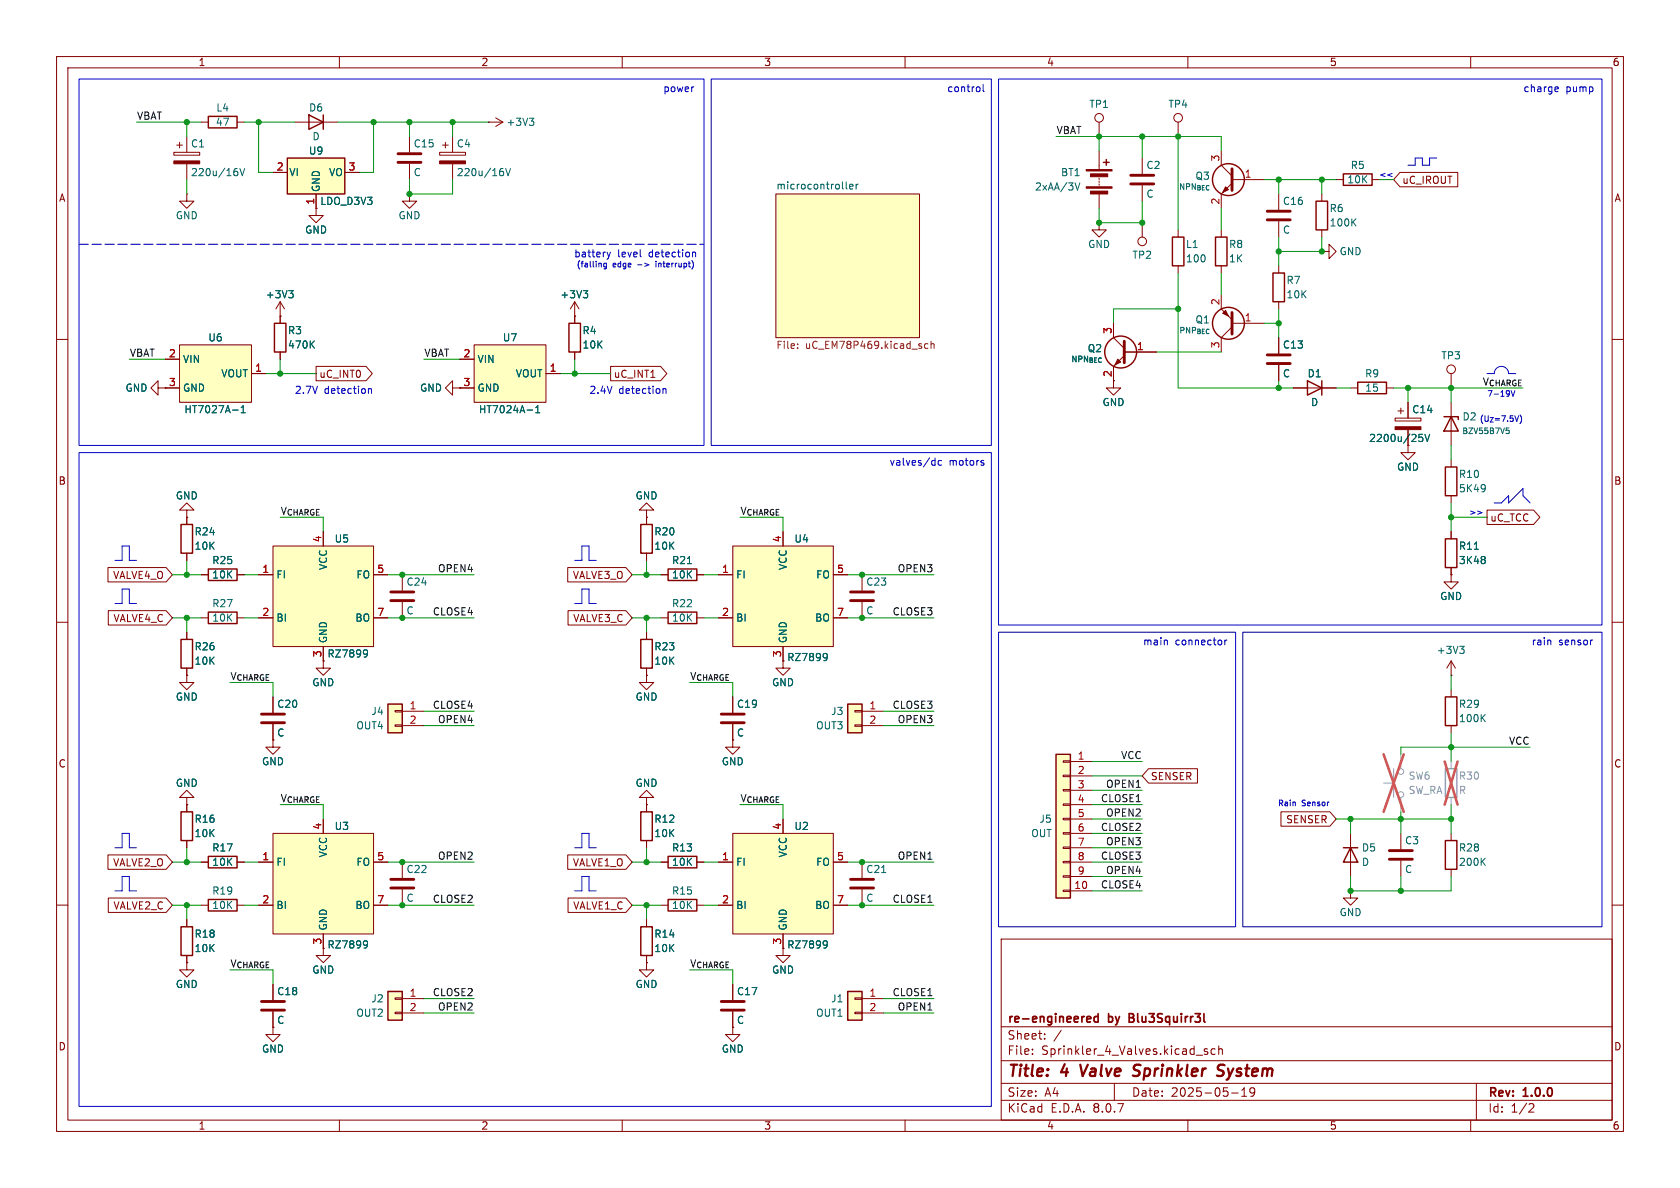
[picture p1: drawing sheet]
<svg xmlns="http://www.w3.org/2000/svg" width="297mm" height="210mm" viewBox="0 0 297 210" stroke-linecap="round" stroke-linejoin="round" font-family="sans-serif">
<g fill="none" stroke="#840000" stroke-width=".18">
<path d="M10 10h277v190h-277zM12 12h273v186h-273zM60 10v2M110 10v2M160 10v2M210 10v2M260 10v2M137.2 34.3h25.4v25.4h-25.4zM215.9 52.1v2.5l1.9 1.9M217.8 57.8l-1.9 1.9v2.5M217.8 57.2h5.7M10 60h2"/>
<path d="M285 60h2M10 110h2M285 110h2M71.1 152.4v2.8M71.1 157.2v2.8M10 160h2M177 166h108v32h-108zM285 160h2M60 198v2M110 198v2M160 198v2M177 194.5h108"/>
<path d="M177 191.5h108M177 187.5h108M177 181.5h108M182.5 186.3v.1M182.5 185.5v.1M184.7 183.6v.1M184.7 182.8v.1M187.6 182.1l-1.3 2M197 191.5v3M210 198v2M211.5 186.5h1.1M213.5 185.5l-.4-.1-.2 .2 .1 .2 .5 .2v.3h-.6"/>
<path d="M214.8 185.5l-.4-.1-.3 .3v.4l.1 .2h.6M215.5 185.5l.2-.1 .3 .1 .1 .9M215.5 184.9v1.5M217.7 193.2h1.2M219.5 193.8h.9M219.5 192.7l.5-.4v1.5M221 192.4v.5l.1 .3h.4l.3-.3M221.7 192.4a.99 .99 0 0 1-.3 1.4h-.3M260 198v2M261 191.5v6.5M270.5 195.1l.5 .1 .2 .3-1 1.1h1"/>
</g>
<path d="M191 188.2l.4 2M201.3 190a.85 .85 0 0 1-1 .1M201.4 188.2l-.7 .1a.46 .46 0 0 0-.3 .5 .46 .46 0 0 0 .4 .4l.5 .2M215.3 188.8l.1 .3 .6 .2a.49 .49 0 0 1 .3 .5 .49 .49 0 0 1-.4 .4l-.8-.1M216.5 188.3a.85 .85 0 0 0-1.1 .1l-.1 .2M217 190.8l-.2 .1" fill="none" stroke="#840000" stroke-width=".4"/>
<path d="M192.3 179.7l.5 .1v.2l-.7 .2M194.1 179.8l-.4-.1-.3 .3v.4l.2 .2h.5M194.1 179.2v1.5M199.6 179.9h.5M200.1 179.2h-.5v1.5h.6M192.8 180.6l-.5 .1" fill="none" stroke="#840000" stroke-width=".3"/>
<path d="M137.2 34.3h25.4v25.4h-25.4z" fill="#ffffc2" stroke="#ffffc2" stroke-width=".18"/>
<path d="M149.6 32.1v1.1l.2 .2M150.2 33l.6-.1-.1-.3h-.3l-.2 .1 .1 .7h.4M151.4 32.6v.8M151.7 32.6l-.3 .2" fill="none" stroke="#006464" stroke-width=".18"/>
<path d="M141 61.5v.1M141 60.8v.1M164.1 60.8h-.4l-.3 .2 .2 .5h.5M164.6 60.9l.2-.1h.3v.8M164.6 60.3v1.3" fill="none" stroke="#725600" stroke-width=".18"/>
<path d="M217.8 55.2v3.9M69.1 157h4.1M69.1 155.4h4.1" fill="none" stroke="#840000" stroke-width=".51"/>
<path d="M216.2 55.4l.5-.5 .5 1z" fill="#840000" stroke="#840000" stroke-width=".18"/>
<circle cx="217.2" cy="57.1" r="2.82" fill="none" stroke="#840000" stroke-width=".25"/>
<path d="M50.8 27.9h10.2v6.4h-10.2z" fill="#ffffc2"/>
<path d="M50.8 27.9h10.2v6.4h-10.2zM54.6 20.3l2.5 1.3-2.5 1.3zM57.1 20.3v2.6M237.5 30.7h5.1v2.1h-5.1zM214.9 41.9h2v5.1h-2zM225 48.3h2.1v5h-2.1z" fill="none" stroke="#840000" stroke-width=".25"/>
<g fill="none" stroke="#840000" stroke-width=".18">
<path d="M48.3 30.5h2.5M52.1 21.6h7.6M55.9 34.3v2.5M61 30.5h2.5M72.4 34.3v1.3h1.3l-1.3 1.2-1.3-1.2h1.3M72.4 34.3h.1M236.2 31.8h1.3M242.6 31.8h1.2M215.9 40.6v1.3M215.9 47v1.3M226.1 47v1.3M226.1 53.3v1.3"/>
<path d="M226.1 59.7v2.8M226.1 64.5v2.8M33 141h1.3l-1.3-1.3-1.3 1.3h1.3v1.2M33 142.2h.1"/>
</g>
<path d="M224 64.3h4.1M224 62.7h4.1" fill="none" stroke="#840000" stroke-width=".51"/>
<path d="M31.7 61h12.7v10.1h-12.7z" fill="#ffffc2"/>
<path d="M226.1 34.3v2.8M226.1 39.1v2.8M29.2 63.5h2.5M29.2 68.6h2.5M31.7 61h12.7v10.1h-12.7zM44.4 66h2.6" fill="none" stroke="#840000" stroke-width=".18"/>
<path d="M41.1 72.5h1M42.6 73h.8M42.6 72.1l.4-.4v1.3" fill="none" stroke="#006464" stroke-width=".18"/>
<path d="M224 38.9h4.1M224 37.3h4.1" fill="none" stroke="#840000" stroke-width=".51"/>
<path d="M83.8 61h12.7v10.1h-12.7z" fill="#ffffc2"/>
<g fill="none" stroke="#840000" stroke-width=".18">
<path d="M35.6 21.6h1.2M41.9 21.6h1.3M77.7 26.9h4.6v.5h-4.6zM78.2 25.7h1M78.7 25.1v1.1M80 24.1v2.8M80 29v2.8M86.4 21.6h.1M86.4 21.6h2.5M87.6 20.8l1.3 .8M88.9 21.6l-1.3 .8M233.7 34.3v1.3"/>
<path d="M101.6 55.9h.1M101.6 53.3v3.9M101.6 53.3l-.8 1.3M101.6 53.3l.8 1.3M233.7 44.5h1.2v-1.3l1.3 1.3-1.3 1.2v-1.2M233.7 44.5h.1M233.7 40.6v1.3M27.9 68.6v-1.3l-1.2 1.3 1.2 1.3v-1.3h1.3M29.2 68.6h.1M80 68.6v-1.3l-1.3 1.3 1.3 1.3v-1.3h1.3M81.3 68.6h.1M81.3 63.5h2.5"/>
<path d="M81.3 68.6h2.5M83.8 61h12.7v10.1h-12.7zM96.5 66h2.6M101.6 62.2v1.3M33 170.2v1.3h1.3l-1.3 1.2-1.3-1.2h1.3M33 170.2h.1"/>
</g>
<path d="M88.7 29.8h.2M88.8 30.3l.2 .2v.3l-.2 .3M89.4 29.8l.4 1.3 .5-1.3M93.6 20.9h.8l-.5 .5M94.1 21.4l.3 .2v.3l-.3 .3M239.2 39.2l.5 .7M239.7 38.7l-.7 .7M103.1 51.4h.8l-.4 .5M103.7 51.9l.2 .2v.3l-.2 .2M93.2 72.5h1M94.7 73h.7M94.7 72.1l.4-.4v1.3" fill="none" stroke="#006464" stroke-width=".18"/>
<path d="M77.7 28.4h4.6v.6h-4.6z" fill="#840000" stroke="#840000" stroke-width=".18"/>
<path d="M36.8 20.6h5.1v2h-5.1zM232.7 35.6h2v5h-2zM100.6 57.2h2v5h-2z" fill="none" stroke="#840000" stroke-width=".25"/>
<path d="M129.5 96.5h17.8v17.8h-17.8z" fill="#ffffc2"/>
<path d="M129.5 96.5h17.8v17.8h-17.8zM138.4 94v2.5M127 101.6h2.5M127 109.2h2.5M138.4 116.8v1.3h1.3l-1.3 1.3-1.2-1.3h1.2M138.4 116.8h.1M138.4 114.3v2.5M147.3 101.6h2.6M147.3 109.2h2.6" fill="none" stroke="#840000" stroke-width=".18"/>
<path d="M145.8 115.5l.4 .1a.84 .84 0 0 1-.3 1.2M146.3 116.1l-.3 .2h-.2" fill="none" stroke="#006464" stroke-width=".18"/>
<path d="M68.6 124.5h2.5v5h-2.5z" fill="#ffffc2"/>
<g fill="none" stroke="#840000" stroke-width=".18">
<path d="M194.3 39.4v1.2h1.3l-1.3 1.3-1.3-1.3h1.3M194.3 39.4h.1M201.9 27.9v2.8M201.9 32.8v2.8M201.9 39.4v2.5M208.3 40.6v1.3M208.3 47v1.3M33 91.4v1.3M33 97.8v1.3M35.6 109.2h1.2M35.6 101.6h1.2M41.9 109.2h1.3"/>
<path d="M41.9 101.6h1.3M116.8 109.2h1.3M116.8 101.6h1.3M123.2 109.2h1.3M123.2 101.6h1.3M152.4 101.6v2.8M152.4 106.4v2.8M69.8 128.1h1.3v.3h-1.3zM69.8 125.6h1.3v.3h-1.3zM71.1 125.7h3.8M71.1 128.3h3.8"/>
<circle cx="201.9" cy="42.7" r=".76"/>
</g>
<path d="M207.3 41.9h2v5.1h-2zM32 92.7h2v5.1h-2zM36.8 100.6h5.1v2h-5.1zM36.8 108.2h5.1v2h-5.1zM118.1 108.2h5.1v2h-5.1zM118.1 100.6h5.1v2h-5.1zM68.6 124.5h2.5v5h-2.5z" fill="none" stroke="#840000" stroke-width=".25"/>
<path d="M199.9 32.5h4.1M199.9 31h4.1M150.4 106.2h4M150.4 104.6h4" fill="none" stroke="#840000" stroke-width=".51"/>
<path d="M121.5 99.6h.8" fill="none" stroke="#006464" stroke-width=".18"/>
<path d="M149.9 124.5h2.5v5h-2.5z" fill="#ffffc2"/>
<g fill="none" stroke="#840000" stroke-width=".18">
<path d="M33 90.2h1.3l-1.3-1.3-1.3 1.3h1.3v1.2M33 91.4h.1M114.3 90.2h1.3l-1.3-1.3-1.3 1.3h1.3v1.2M114.3 91.4h.1M114.3 91.4v1.3M114.3 97.8v1.3M57.1 116.8v1.3h1.3l-1.3 1.3-1.2-1.3h1.2M57.1 116.8h.1M151.1 128.1h1.3v.3h-1.3zM151.1 125.6h1.3v.3h-1.3zM152.4 125.7h3.8M152.4 128.3h3.8"/>
<path d="M48.3 174v2.8M48.3 178.8v2.8"/>
</g>
<path d="M113.3 92.7h2v5.1h-2zM149.9 124.5h2.5v5h-2.5z" fill="none" stroke="#840000" stroke-width=".25"/>
<path d="M46.2 178.6h4.1M46.2 177h4.1" fill="none" stroke="#840000" stroke-width=".51"/>
<path d="M48.3 96.5h17.7v17.8h-17.7z" fill="#ffffc2"/>
<g fill="none" stroke="#840000" stroke-width=".18">
<path d="M194.3 21.6v2.5M208.3 21.6v2.5M196.8 57.2v2.5l2 1.9M198.8 62.9l-2 1.9v3.8h1.3l-1.3 1.3-1.2-1.3h1.2M198.8 62.2h5.7M246.6 73.9h4.6v.5h-4.6zM247.1 72.6h1.1M247.6 72.1v1.1M248.9 71.1v2.8M248.9 75.9v2.8M256.5 71.1v7.6M48.3 96.5h17.7v17.8h-17.7z"/>
<path d="M57.1 94v2.5M256.5 94v1.3M45.7 101.6h2.6M45.7 109.2h2.6M57.1 114.3v2.5M66 101.6h2.6M66 109.2h2.6M114.3 119.4v1.3h1.3l-1.3 1.2-1.3-1.2h1.3M114.3 119.4h.1M114.3 111.8v1.2M114.3 118.1v1.3M256.5 101.6v1.3h1.3l-1.3 1.2-1.2-1.2h1.2"/>
<path d="M256.5 101.6h.1M256.5 100.3v1.3M129.5 123.2v2.8M129.5 128v2.8M114.3 162.6v1.2M114.3 168.9v1.3M129.5 174v2.8M129.5 178.8v2.8"/>
<circle cx="194.3" cy="20.8" r=".76"/>
<circle cx="208.3" cy="20.8" r=".76"/>
</g>
<path d="M250.9 76.8h.6M251 77.3h.3l.2 .2-.1 .5h-.4M251.9 76.8l.4 1.2 .5-1.2M266.3 75.7h.5M266.4 76h.2l.2 .2-.1 .4-.3 .1M260.6 97.1h.8M262.5 98.4l.1 .2-.1 .3M262.5 99l.1 .2-.1 .4M64.5 114.9l.4 .1a.84 .84 0 0 1-.3 1.1M65 115.4l-.3 .3h-.2" fill="none" stroke="#006464" stroke-width=".18"/>
<path d="M198.8 60.3v3.8M127.5 127.8h4.1M127.5 126.2h4.1M127.5 178.6h4.1M127.5 177h4.1" fill="none" stroke="#840000" stroke-width=".51"/>
<g fill="none" stroke="#840000" stroke-width=".25">
<path d="M255.3 73.7h2.5v.5M256.5 73.7l1.3 2.5h-2.5zM255.5 95.3h2.1v5h-2.1zM113.3 113h2v5.1h-2zM113.3 163.8h2v5.1h-2z"/>
<circle cx="198.1" cy="62.2" r="2.82"/>
</g>
<g fill="#840000" stroke="#840000" stroke-width=".18">
<path d="M246.6 75.4h4.6v.5h-4.6z"/>
<path d="M197.6 63.5l.5 .5-1 .5z"/>
</g>
<path d="M68.6 175.3h2.5v5h-2.5z" fill="#ffffc2"/>
<path d="M256.5 119.4h.1M256.5 116.8l-.7 1.3M256.5 116.8v2.6M256.5 116.8l.8 1.3M69.8 178.9h1.3v.3h-1.3zM69.8 176.4h1.3v.3h-1.3zM71.1 176.5h3.8M71.1 179.1h3.8M48.3 181.6v1.3h1.2l-1.2 1.3-1.3-1.3h1.3M48.3 181.6h.1M129.5 181.6v1.3h1.3l-1.3 1.3-1.2-1.3h1.2M129.5 181.6h.1" fill="none" stroke="#840000" stroke-width=".18"/>
<path d="M68.6 175.3h2.5v5h-2.5z" fill="none" stroke="#840000" stroke-width=".25"/>
<path d="M258.1 114.2h.7l-.4 .5M258.6 114.7l.2 .3v.3l-.2 .2" fill="none" stroke="#006464" stroke-width=".18"/>
<path d="M149.9 175.3h2.5v5h-2.5z" fill="#ffffc2"/>
<g fill="none" stroke="#840000" stroke-width=".18">
<path d="M248.9 78.7v1.3h1.3l-1.3 1.3-1.3-1.3h1.3M256.5 81.3v1.3M256.5 87.6v1.3M33 111.8v1.2M33 118.1v1.3M256.5 121.9v1.3M256.5 128.3v1.2M152.4 152.4v2.8M152.4 157.2v2.8M114.3 170.2v1.3h1.3l-1.3 1.2-1.3-1.2h1.3M114.3 170.2h.1M138.4 167.6v1.3h1.3l-1.3 1.3-1.2-1.3h1.2"/>
<path d="M138.4 167.6h.1M151.1 178.9h1.3v.3h-1.3zM151.1 176.4h1.3v.3h-1.3zM152.4 176.5h3.8M152.4 179.1h3.8"/>
</g>
<path d="M255.5 82.6h2.1v5h-2.1zM32 113h2v5.1h-2zM255.5 123.2h2.1v5.1h-2.1zM149.9 175.3h2.5v5h-2.5z" fill="none" stroke="#840000" stroke-width=".25"/>
<path d="M262.5 85.7v.1a1.07 1.07 0 0 1-.1 1M262.6 86.2l-.1 .2M262 126.9l.6 .7M262.6 126.3l-.7 .7M155.9 154.2h.7" fill="none" stroke="#006464" stroke-width=".18"/>
<path d="M150.4 157h4M150.4 155.4h4" fill="none" stroke="#840000" stroke-width=".51"/>
<path d="M129.5 147.3h17.8v17.8h-17.8z" fill="#ffffc2"/>
<g fill="none" stroke="#840000" stroke-width=".18">
<path d="M30.7 26.9h4.6v.5h-4.6zM31.2 25.7h1.1M31.7 25.1v1.1M33 34.3v1.3h1.3l-1.3 1.2-1.3-1.2h1.3M33 34.3h.1M33 24.1v2.8M33 29v2.8M72.4 24.1v2.8M72.4 29v2.8M194.3 26.7v3.3M194.3 31.5v.3M194.3 32v.3"/>
<path d="M194.3 32.5v.3M194.3 34.3v2.5M49.5 55.9h.1M49.5 53.3l-.7 1.3M49.5 53.3v3.9M49.5 53.3l.8 1.3M49.5 62.2v1.3M33 119.4v1.3h1.3l-1.3 1.2-1.3-1.2h1.3M33 119.4h.1M71.1 101.6v2.8M71.1 106.4v2.8M48.3 130.8v1.3h1.2l-1.2 1.3-1.3-1.3h1.3"/>
<path d="M48.3 130.8h.1M48.3 123.2v2.8M48.3 128v2.8M129.5 130.8v1.3h1.3l-1.3 1.3-1.2-1.3h1.2M129.5 130.8h.1M35.6 152.4h1.2M41.9 152.4h1.3M114.3 141h1.3l-1.3-1.3-1.3 1.3h1.3v1.2M114.3 142.2h.1M114.3 142.2v1.3M114.3 148.6v1.3M116.8 152.4h1.3"/>
<path d="M123.2 152.4h1.3M127 152.4h2.5M129.5 147.3h17.8v17.8h-17.8zM138.4 144.8v2.5M147.3 152.4h2.6M238.8 157.5v1.3h1.2l-1.2 1.2-1.3-1.2h1.3M238.8 157.5h.1M238.8 147.3v7.6M247.6 147.3v2.8M247.6 152.1v2.8M256.5 147.3v1.3M256.5 153.7v1.2"/>
<path d="M116.8 160h1.3M123.2 160h1.3M127 160h2.5M138.4 165.1v2.5M147.3 160h2.6"/>
</g>
<path d="M41.7 29.8h.2M41.8 30.3l.3 .2v.3l-.3 .3M42.4 29.8l.4 1.3 .5-1.3M190.1 32.3l.4 1.3 .4-1.3M51 51.4h.8l-.4 .5M51.6 51.9l.2 .2v.3l-.2 .2M55 60.8l.6 .7M55.6 60.3l-.8 .7M262 152.3l.6 .7M262.6 151.7l-.7 .7M145.8 166.3l.4 .1a.84 .84 0 0 1-.3 1.2M146.3 166.9l-.3 .2h-.2" fill="none" stroke="#006464" stroke-width=".18"/>
<g fill="#840000" stroke="#840000" stroke-width=".18">
<path d="M30.7 28.4h4.6v.6h-4.6z"/>
<path d="M192 33h4.6v.3h-4.6z"/>
<path d="M192 30h4.6v.2h-4.6z"/>
<path d="M192.8 33.8h3v.5h-3z"/>
<path d="M192.8 30.7h3v.5h-3z"/>
</g>
<path d="M195.1 28.7h1M195.6 28.2v1M48.5 57.2h2v5h-2zM36.8 151.4h5.1v2h-5.1zM113.3 143.5h2v5.1h-2zM118.1 159h5.1v2h-5.1zM118.1 151.4h5.1v2h-5.1zM237.5 149.9h2.5M238.8 149.9l1.2 2.5h-2.5zM255.5 148.6h2.1v5.1h-2.1z" fill="none" stroke="#840000" stroke-width=".25"/>
<path d="M70.4 28.7h4M70.4 27.2h4M69.1 106.2h4.1M69.1 104.6h4.1M46.2 127.8h4.1M46.2 126.2h4.1M245.6 151.9h4.1M245.6 150.4h4.1" fill="none" stroke="#840000" stroke-width=".51"/>
<g fill="none" stroke="#a1a1a1" stroke-width=".18">
<path d="M244.6 138.4h1.8M246.4 135.9v5.1M247.6 133.4v2.5M256.5 134.6v1.3M247.6 141v2.5M256.5 141v1.2"/>
<circle cx="247.7" cy="136.4" r=".51"/>
<circle cx="247.7" cy="140.5" r=".51"/>
</g>
<path d="M244.6 133.3l3.6 10.2M248.2 133.3l-3.6 10.2M255.4 134.6l2.3 7.6M257.7 134.6l-2.3 7.6" fill="none" stroke="#e65255" stroke-width=".46"/>
<path d="M255.5 135.9h2.1v5.1h-2.1z" fill="none" stroke="#a1a1a1" stroke-width=".25"/>
<path d="M48.3 147.3h17.7v17.8h-17.7z" fill="#ffffc2"/>
<g fill="none" stroke="#840000" stroke-width=".18">
<path d="M33 142.2v1.3M33 148.6v1.3M45.7 152.4h2.6M48.3 147.3h17.7v17.8h-17.7zM57.1 144.8v2.5M66 152.4h2.6M33 162.6v1.2M33 168.9v1.3M35.6 160h1.2M41.9 160h1.3M45.7 160h2.6M57.1 167.6v1.3h1.3l-1.3 1.3-1.2-1.3h1.2"/>
<path d="M57.1 167.6h.1M57.1 165.1v2.5M66 160h2.6"/>
</g>
<path d="M64.5 166.3l.4 .1a.84 .84 0 0 1-.3 1.2M65 166.9l-.3 .2h-.2" fill="none" stroke="#006464" stroke-width=".18"/>
<path d="M32 143.5h2v5.1h-2zM36.8 159h5.1v2h-5.1zM32 163.8h2v5.1h-2z" fill="none" stroke="#840000" stroke-width=".25"/>
<path d="M186.7 133.4h2.5v25.4h-2.5z" fill="#ffffc2"/>
<g fill="none" stroke="#840000" stroke-width=".18">
<path d="M48.3 30.5h2.5M55.9 36.8v1.3h1.2l-1.2 1.3-1.3-1.3h1.3M55.9 36.8h.1M55.9 34.3v2.5M61 30.5h2.5M215.9 26.7v2.5l1.9 1.9M217.8 32.4l-1.9 1.9v2.5M217.8 31.8h5.7M247.5 30.5h10.2v2.5h-10.2l-1.1-1.2zM49.5 55.9h.1M49.5 55.9v1.3M101.6 55.9h.1"/>
<path d="M101.6 55.9v1.3M196.8 57.2v2.5M226.1 59.7v2.8M29.2 68.6h.1M29.2 68.6h2.5M29.2 63.5h2.5M44.4 66h2.6M49.5 62.2v1.3M55.9 64.8h8.8l1.1 1.2-1.1 1.3h-8.8zM81.3 68.6h.1M81.3 68.6h2.5M81.3 63.5h2.5"/>
<path d="M96.5 66h2.6M101.6 62.2v1.3M107.9 64.8h8.9l1.1 1.2-1.1 1.3h-8.9zM115.1 66.7h.7M196.8 64.8v2.5M198.8 62.2h5.7M226.1 64.5v2.8M228.6 68.6h7.6M238.8 68.6h1.2M245.1 68.6h1.3M248.9 71.1v2.8M248.9 75.9v2.8"/>
<path d="M256.5 66v2.6M33 91.4h.1M33 91.4v1.3M33 97.8v1.3M57.1 94v2.5M114.3 91.4h.1M114.3 91.4v1.3M114.3 97.8v1.3M138.4 94v2.5M256.5 94v1.3M262.9 90.2h8.2l1.1 1.2-1.1 1.3h-8.2zM19.1 100.3h10.3l1.1 1.3-1.1 1.3h-10.3z"/>
<path d="M19.1 107.9h10.3l1.1 1.3-1.1 1.3h-10.3zM33 119.4h.1M33 111.8v1.2M33 118.1v1.3M35.6 101.6h1.2M41.9 101.6h1.3M45.7 101.6h2.6M45.7 109.2h2.6M57.1 116.8h.1M57.1 114.3v2.5M66 101.6h2.6M66 109.2h2.6"/>
<path d="M100.4 100.3h10.2l1.2 1.3-1.2 1.3h-10.2zM100.4 107.9h10.2l1.2 1.3-1.2 1.3h-10.2zM114.3 119.4h.1M114.3 111.8v1.2M114.3 118.1v1.3M116.8 101.6h1.3M123.2 101.6h1.3M127 101.6h2.5M127 109.2h2.5M138.4 116.8h.1M138.4 114.3v2.5M147.3 101.6h2.6"/>
<path d="M147.3 109.2h2.6M256.5 101.6h.1M256.5 100.3v1.3M48.3 130.8h.1M48.3 123.2v2.8M48.3 128v2.8M129.5 130.8h.1M129.5 123.2v2.8M129.5 128v2.8M188 139.6h1.2v.2h-1.2zM188 137h1.2v.3h-1.2zM188 134.5h1.2v.2h-1.2z"/>
<path d="M189.2 134.6h3.8M189.2 137.2h3.8M189.2 139.7h3.8M203 135.9h8.7v2.5h-8.7l-1.1-1.2zM19.1 151.1h10.3l1.1 1.3-1.1 1.3h-10.3zM19.1 158.7h10.3l1.1 1.3-1.1 1.3h-10.3zM33 142.2h.1M33 142.2v1.3M33 148.6v1.3M35.6 152.4h1.2M41.9 152.4h1.3M45.7 152.4h2.6"/>
<path d="M57.1 144.8v2.5M66 152.4h2.6M100.4 151.1h10.2l1.2 1.3-1.2 1.3h-10.2zM100.4 158.7h10.2l1.2 1.3-1.2 1.3h-10.2zM114.3 142.2h.1M114.3 142.2v1.3M114.3 148.6v1.3M116.8 152.4h1.3M123.2 152.4h1.3M127 152.4h2.5M138.4 144.8v2.5M147.3 152.4h2.6"/>
<path d="M188 157.4h1.2v.2h-1.2zM188 154.8h1.2v.3h-1.2zM188 152.3h1.2v.2h-1.2zM188 149.7h1.2v.3h-1.2zM188 147.2h1.2v.2h-1.2zM188 144.7h1.2v.2h-1.2zM188 142.1h1.2v.3h-1.2zM189.2 157.5h3.8M189.2 142.2h3.8M189.2 144.8h3.8M189.2 147.3h3.8M189.2 149.9h3.8"/>
<path d="M189.2 152.4h3.8M189.2 154.9h3.8M226.5 143.5h8.6l1.1 1.3-1.1 1.3h-8.6zM33 170.2h.1M33 162.6v1.2M33 168.9v1.3M45.7 160h2.6M48.3 174v2.8M48.3 178.8v2.8M57.1 167.6h.1M57.1 165.1v2.5M66 160h2.6"/>
<path d="M114.3 170.2h.1M114.3 162.6v1.2M114.3 168.9v1.3M127 160h2.5M129.5 174v2.8M129.5 178.8v2.8M138.4 167.6h.1M138.4 165.1v2.5M147.3 160h2.6M48.3 181.6h.1M129.5 181.6h.1"/>
<circle cx="256.5" cy="65.3" r=".76"/>
</g>
<g fill="none" stroke="#840000" stroke-width=".25">
<path d="M231.1 67.3l2.6 1.3-2.6 1.3zM233.7 67.3v2.6M240 67.6h5.1v2h-5.1zM186.7 133.4h2.5v25.4h-2.5z"/>
<circle cx="217.2" cy="31.7" r="2.82"/>
</g>
<path d="M217.8 29.8v3.9" fill="none" stroke="#840000" stroke-width=".51"/>
<path d="M216.7 33l.5 .5-1 .5z" fill="#840000" stroke="#840000" stroke-width=".18"/>
<g fill="none" stroke="#0000c2" stroke-width=".18">
<path d="M14 14h110.5v64.7h-110.5zM122.5 15.4h.1M125.7 14h49.6v64.7h-49.6zM173.1 15.4l.2 .2-.2 .5M173.8 14.9v1.1l.2 .2M176.5 14h106.7v96.5h-106.7zM275.1 15.4h.3l.1 .3-.6 .1M275.4 16.1l-.3 .1M246.1 30.7l-.8 .2 .8 .3M254 27.9h-1.3v1.3h-1.2v-1.3h-1.3v1.3h-1.3M106.8 46.6v.5h.4M107.2 46.5v.8l-.2 .2h-.2"/>
<path d="M107.3 44.6l.3 .8M107.6 45.4l-.3 .4M107.9 44.6l-.3 .8M112.7 46.8h.8M113.2 45.4h.2M114 46.5l.7 .3-.7 .3M116 46.5v.7M122.5 46.3a1.17 1.17 0 0 1-.2 1.3M122.5 44.6h.4l.1 .8M65.1 68.8l.2-.1 .3 .1 .1 .7M65.1 68.7v.8M117.2 68.7v.8"/>
<path d="M117.2 68.8l.2-.1 .3 .1v.7M262.9 66h1.3a1.27 1.27 0 0 1 1.2-1.2 1.27 1.27 0 0 1 1.3 1.2h1.3M267.1 69.1l.4 1 .3-1M14 80h161.3v115.6h-161.3zM20.3 99.1h1.3v-2.6h1.3v2.6h1.2M101.6 99.1h1.3v-2.6h1.2v2.6h1.3M164.9 81.4l.4 .1M165.3 81v1.2M165.3 82.2h-.4M166.5 81.5l-.4-.1-.2 .2 .1 .6h.5M173.6 81.8l.3 .1 .1 .2-.2 .1h-.3M173.6 81.4l.3 .1"/>
<path d="M261.2 90.3l.8 .3-.8 .3M264.2 88.9h1.2l1.3-1.3v1.3l2.5-2.5v1.2l1.3 1.3M20.3 106.7h1.3v-2.6h1.3v2.6h1.2M101.6 106.7h1.3v-2.6h1.2v2.6h1.3M176.5 111.8h41.9v52h-41.9zM206.3 113.2l.1 .8M216.5 113.1v.9M216.9 113.1l-.4 .3M219.7 111.8h63.5v52h-63.5zM274.1 113.2l.1 .8M281.4 113.1h.1M20.3 157.5h1.3v-2.6h1.3v2.6h1.2"/>
<path d="M20.3 149.9h1.3v-2.6h1.3v2.6h1.2M101.6 149.9h1.3v-2.6h1.2v2.6h1.3M101.6 157.5h1.3v-2.6h1.2v2.6h1.3"/>
</g>
<path d="M14 43.2h110.5" fill="none" stroke="#0000c2" stroke-width=".18" stroke-dasharray="1.7 .6"/>
<g fill="none" stroke="#009600" stroke-width=".18">
<path d="M24.1 21.6h11.5M33 21.6v2.5M33 31.8v2.5M43.2 21.6h8.9M45.7 21.6v8.9h2.6M59.7 21.6h26.7M66 21.6v8.9h-2.5M72.4 21.6v2.5M72.4 31.8v2.5h7.6v-2.5M80 21.6v2.5M186.7 24.1h29.2v2.6M194.3 24.1v2.6"/>
<path d="M201.9 24.1v3.8M201.9 35.6v3.8h-7.6v-2.6M208.3 24.1v16.5M215.9 36.8v3.8M223.5 31.8h12.7M226.1 31.8v2.5M233.7 31.8v2.5M243.8 31.8h2.6M208.3 48.3v20.3h20.3M208.3 54.6h-11.5v2.6M215.9 48.3v3.8M223.5 57.2h2.6"/>
<path d="M226.1 41.9v5.1M226.1 54.6v5.1M233.7 41.9v2.6h-7.6M22.9 63.5h6.3M47 66h8.9M49.5 63.5v2.5M74.9 63.5h6.4M99.1 66h8.8M101.6 63.5v2.5M204.5 62.2h11.4M226.1 67.3v1.3M236.2 68.6h2.6"/>
<path d="M246.4 68.6h22.8M248.9 68.6v2.5M256.5 68.6v2.5M256.5 78.7v2.6M33 99.1v2.5M49.5 91.4h7.6v2.6M114.3 99.1v2.5M130.8 91.4h7.6v2.6M256.5 88.9v5.1M256.5 91.4h6.4M30.5 101.6h5.1M30.5 109.2h5.1"/>
<path d="M33 109.2v2.6M43.2 101.6h2.5M43.2 109.2h2.5M68.6 101.6h15.2M68.6 109.2h15.2M111.8 101.6h5M111.8 109.2h5M114.3 109.2v2.6M124.5 101.6h2.5M124.5 109.2h2.5M149.9 101.6h15.2M149.9 109.2h15.2"/>
<path d="M256.5 119.4v2.5M40.6 120.7h7.7v2.5M74.9 128.3h8.9M74.9 125.7h8.9M121.9 120.7h7.6v2.5M156.2 128.3h8.9M156.2 125.7h8.9M193 137.2h8.9M193 134.6h8.9M193 139.7h8.9M256.5 129.5v5.1M270.5 132.1h-22.9v1.3"/>
<path d="M30.5 152.4h5.1M33 149.9v2.5M43.2 152.4h2.5M49.5 142.2h7.6v2.6M68.6 152.4h15.2M111.8 152.4h5M114.3 149.9v2.5M124.5 152.4h2.5M130.8 142.2h7.6v2.6M149.9 152.4h15.2M193 152.4h8.9M193 142.2h8.9"/>
<path d="M193 144.8h8.9M193 157.5h8.9M193 149.9h8.9M193 147.3h8.9M193 154.9h8.9M236.2 144.8h20.3M238.8 154.9v2.6h17.7v-2.6M238.8 144.8v2.5M247.6 143.5v3.8M247.6 154.9v2.6M256.5 142.2v5.1M30.5 160h5.1"/>
<path d="M33 160v2.6M40.6 171.5h7.7v2.5M43.2 160h2.5M68.6 160h15.2M74.9 176.5h8.9M74.9 179.1h8.9M111.8 160h5M114.3 160v2.6M121.9 171.5h7.6v2.5M124.5 160h2.5M149.9 160h15.2M156.2 176.5h8.9"/>
<path d="M156.2 179.1h8.9"/>
</g>
<g fill="none" stroke="#006464" stroke-width=".18">
<path d="M51 51.4h.8l-.4 .5M51.6 51.9l.2 .2v.3l-.2 .2M103.1 51.4h.8l-.4 .5M103.7 51.9l.2 .2v.3l-.2 .2M41.1 72.5h1M42.6 73h.8M42.6 72.1l.4-.4v1.3M55 60.8l.6 .7M55.6 60.3l-.8 .7M93.2 72.5h1M94.7 73h.7M94.7 72.1l.4-.4v1.3"/>
<path d="M250.9 76.8h.6M251 77.3h.3l.2 .2-.1 .5h-.4M251.9 76.8l.4 1.2 .5-1.2M121.5 99.6h.8M260.6 97.1h.8M262.5 98.4l.1 .2-.1 .3M262.5 99l.1 .2-.1 .4M64.5 114.9l.4 .1a.84 .84 0 0 1-.3 1.1M65 115.4l-.3 .3h-.2M145.8 115.5l.4 .1a.84 .84 0 0 1-.3 1.2M146.3 116.1l-.3 .2h-.2M64.5 166.3l.4 .1a.84 .84 0 0 1-.3 1.2"/>
<path d="M65 166.9l-.3 .2h-.2M145.8 166.3l.4 .1a.84 .84 0 0 1-.3 1.2M146.3 166.9l-.3 .2h-.2"/>
</g>
<g fill="#009600" stroke="#009600" stroke-width=".18">
<circle cx="101.6" cy="66" r=".46"/>
<circle cx="66" cy="21.6" r=".46"/>
<circle cx="72.4" cy="21.6" r=".46"/>
<circle cx="80" cy="21.6" r=".46"/>
<circle cx="45.7" cy="21.6" r=".46"/>
<circle cx="33" cy="21.6" r=".46"/>
<circle cx="71.1" cy="160" r=".46"/>
<circle cx="71.1" cy="152.4" r=".46"/>
<circle cx="33" cy="152.4" r=".46"/>
<circle cx="33" cy="160" r=".46"/>
<circle cx="71.1" cy="101.6" r=".46"/>
<circle cx="33" cy="109.2" r=".46"/>
<circle cx="33" cy="101.6" r=".46"/>
<circle cx="71.1" cy="109.2" r=".46"/>
<circle cx="49.5" cy="66" r=".46"/>
<circle cx="72.4" cy="34.3" r=".46"/>
<circle cx="194.3" cy="39.4" r=".46"/>
<circle cx="201.9" cy="39.4" r=".46"/>
<circle cx="208.3" cy="24.1" r=".46"/>
<circle cx="194.3" cy="24.1" r=".46"/>
<circle cx="201.9" cy="24.1" r=".46"/>
<circle cx="256.5" cy="91.4" r=".46"/>
<circle cx="256.5" cy="68.6" r=".46"/>
<circle cx="256.5" cy="132.1" r=".46"/>
<circle cx="248.9" cy="68.6" r=".46"/>
<circle cx="152.4" cy="160" r=".46"/>
<circle cx="114.3" cy="160" r=".46"/>
<circle cx="226.1" cy="57.2" r=".46"/>
<circle cx="226.1" cy="68.6" r=".46"/>
<circle cx="208.3" cy="54.6" r=".46"/>
<circle cx="226.1" cy="44.5" r=".46"/>
<circle cx="226.1" cy="31.8" r=".46"/>
<circle cx="238.8" cy="157.5" r=".46"/>
<circle cx="238.8" cy="144.8" r=".46"/>
<circle cx="247.6" cy="144.8" r=".46"/>
<circle cx="256.5" cy="144.8" r=".46"/>
<circle cx="247.6" cy="157.5" r=".46"/>
<circle cx="152.4" cy="152.4" r=".46"/>
<circle cx="233.7" cy="44.5" r=".46"/>
<circle cx="233.7" cy="31.8" r=".46"/>
<circle cx="114.3" cy="109.2" r=".46"/>
<circle cx="152.4" cy="101.6" r=".46"/>
<circle cx="152.4" cy="109.2" r=".46"/>
<circle cx="114.3" cy="152.4" r=".46"/>
<circle cx="114.3" cy="101.6" r=".46"/>
</g>
<g font-size="2.8" fill="#840000">
<text x="178" y="190.9">Title:</text>
<text x="187.7" y="190.9">4</text>
<text x="191.9" y="190.9">Valve</text>
<text x="202" y="190.9">Sprinkler</text>
<text x="217.7" y="190.9">System</text>
</g>
<g font-size="2.1" fill="#840000">
<text x="178" y="184">Sheet:</text>
<text x="178" y="181.2">re-engineered</text>
<text x="196" y="181.2">by</text>
<text x="200.3" y="181.2">Blu3Squirr3l</text>
<text x="178" y="186.7">File:</text>
<text x="184.1" y="186.7">Sprinkler_4_Valves.kicad_sch</text>
<text x="178" y="196.9">KiCad</text>
<text x="178" y="194.1">Size:</text>
<text x="184.7" y="194.1">A4</text>
<text x="185.7" y="196.9">E.D.A.</text>
<text x="193.3" y="196.9">8.0.7</text>
<text x="200" y="194.1">Date:</text>
<text x="207" y="194.1">2025-05-19</text>
<text x="263" y="194.3">Rev:</text>
<text x="263" y="196.9">Id:</text>
<text x="267.1" y="196.9">1/2</text>
<text x="269.4" y="194.3">1.0.0</text>
</g>
<g font-size="1.8" fill="#840000">
<text x="35" y="11.9">1</text>
<text x="85" y="11.9">2</text>
<text x="135" y="11.9">3</text>
<text x="185" y="11.9">4</text>
<text x="235" y="11.9">5</text>
<text x="285" y="11.9">6</text>
<text x="10.3" y="35.9">A</text>
<text x="247.8" y="32.7">uC_IROUT</text>
<text x="285.3" y="35.9">A</text>
<text x="56.4" y="67">uC_INT0</text>
<text x="108.4" y="67">uC_INT1</text>
<text x="10.3" y="85.9">B</text>
<text x="285.3" y="85.9">B</text>
<text x="263.4" y="92.4">uC_TCC</text>
<text x="19.9" y="102.6">VALVE4_O</text>
<text x="101.2" y="102.6">VALVE3_O</text>
<text x="20" y="110.2">VALVE4_C</text>
<text x="101.2" y="110.2">VALVE3_C</text>
<text x="10.3" y="135.9">C</text>
<text x="285.3" y="135.9">C</text>
<text x="203.4" y="138.1">SENSER</text>
<text x="227.3" y="145.7">SENSER</text>
<text x="19.9" y="153.4">VALVE2_O</text>
<text x="101.2" y="153.4">VALVE1_O</text>
<text x="20" y="161">VALVE2_C</text>
<text x="101.2" y="161">VALVE1_C</text>
<text x="10.3" y="185.9">D</text>
<text x="285.3" y="185.9">D</text>
<text x="35" y="199.9">1</text>
<text x="85" y="199.9">2</text>
<text x="135" y="199.9">3</text>
<text x="185" y="199.9">4</text>
<text x="235" y="199.9">5</text>
<text x="285" y="199.9">6</text>
</g>
<g font-size="1.8" fill="#0000c2">
<text x="117.2" y="16.5">power</text>
<text x="167.4" y="16.5">control</text>
<text x="269.2" y="16.5">charge</text>
<text x="276.8" y="16.5">pump</text>
<text x="101.4" y="45.7">battery</text>
<text x="109.2" y="45.7">level</text>
<text x="114.8" y="45.7">detection</text>
<text x="52" y="69.8">2.7V</text>
<text x="57.3" y="69.8">detection</text>
<text x="104.1" y="69.8">2.4V</text>
<text x="109.4" y="69.8">detection</text>
<text x="157.2" y="82.5">valves/dc</text>
<text x="167.8" y="82.5">motors</text>
<text x="202" y="114.3">main</text>
<text x="207.7" y="114.3">connector</text>
<text x="270.7" y="114.3">rain</text>
<text x="275.5" y="114.3">sensor</text>
</g>
<g font-size="1.8" fill="#0f0f0f">
<text x="24.1" y="21.2">VBAT</text>
<text x="186.7" y="23.8">VBAT</text>
<text x="22.9" y="63.2">VBAT</text>
<text x="74.9" y="63.2">VBAT</text>
<text x="262" y="68.2">V_{CHARGE}</text>
<text x="49.5" y="91.1">V_{CHARGE}</text>
<text x="130.8" y="91.1">V_{CHARGE}</text>
<text x="77.3" y="101.3">OPEN4</text>
<text x="158.6" y="101.3">OPEN3</text>
<text x="76.4" y="108.9">CLOSE4</text>
<text x="157.7" y="108.9">CLOSE3</text>
<text x="40.6" y="120.3">V_{CHARGE}</text>
<text x="76.4" y="125.4">CLOSE4</text>
<text x="121.9" y="120.3">V_{CHARGE}</text>
<text x="157.7" y="125.4">CLOSE3</text>
<text x="77.3" y="127.9">OPEN4</text>
<text x="158.6" y="127.9">OPEN3</text>
<text x="266.7" y="131.7">VCC</text>
<text x="198.1" y="134.3">VCC</text>
<text x="49.5" y="141.9">V_{CHARGE}</text>
<text x="130.8" y="141.9">V_{CHARGE}</text>
<text x="194.5" y="141.9">CLOSE1</text>
<text x="195.4" y="139.4">OPEN1</text>
<text x="194.5" y="147">CLOSE2</text>
<text x="195.4" y="149.5">OPEN3</text>
<text x="195.4" y="144.4">OPEN2</text>
<text x="77.3" y="152.1">OPEN2</text>
<text x="158.6" y="152.1">OPEN1</text>
<text x="194.5" y="152.1">CLOSE3</text>
<text x="195.4" y="154.6">OPEN4</text>
<text x="76.4" y="159.7">CLOSE2</text>
<text x="157.7" y="159.7">CLOSE1</text>
<text x="194.5" y="157.1">CLOSE4</text>
<text x="40.6" y="171.1">V_{CHARGE}</text>
<text x="121.9" y="171.1">V_{CHARGE}</text>
<text x="76.4" y="176.2">CLOSE2</text>
<text x="77.3" y="178.7">OPEN2</text>
<text x="157.7" y="176.2">CLOSE1</text>
<text x="158.6" y="178.7">OPEN1</text>
</g>
<g font-size="1.8" fill="#006464">
<text x="38.1" y="22.5">47</text>
<text x="38.1" y="19.9">L4</text>
<text x="54.5" y="19.9">D6</text>
<text x="89.4" y="22.5">+3V3</text>
<text x="192.5" y="19.3">TP1</text>
<text x="206.5" y="19.3">TP4</text>
<text x="33.7" y="26.3">C1</text>
<text x="54.5" y="27.5">U9</text>
<text x="55.1" y="25">D</text>
<text x="73" y="26.3">C15</text>
<text x="80.7" y="26.3">C4</text>
<text x="33.7" y="31.3">220u/16V</text>
<text x="51.1" y="31.3">VI</text>
<text x="56.7" y="34" transform="rotate(-90 56.7 34)">GND</text>
<text x="58.1" y="31.3">VO</text>
<text x="73" y="31.3">C</text>
<text x="80.7" y="31.3">220u/16V</text>
<text x="137.2" y="33.6">microcontroller</text>
<text x="182.9" y="33.9">2xAA/3V</text>
<text x="187.5" y="31.3">BT1</text>
<text x="202.6" y="30.1">C2</text>
<text x="202.6" y="35.2">C</text>
<text x="211.2" y="32">Q3</text>
<text x="238.1" y="32.6">10K</text>
<text x="238.7" y="30.1">R5</text>
<text x="31" y="39">GND</text>
<text x="53.8" y="41.5">GND</text>
<text x="56.5" y="36.4">LDO_D3V3</text>
<text x="70.4" y="39">GND</text>
<text x="226.7" y="36.4">C16</text>
<text x="226.7" y="41.5">C</text>
<text x="235" y="37.7">R6</text>
<text x="235" y="40.2">100K</text>
<text x="192.3" y="44">GND</text>
<text x="200.1" y="45.9">TP2</text>
<text x="209.6" y="46.6">100</text>
<text x="209.6" y="44">L1</text>
<text x="217.2" y="44">R8</text>
<text x="217.2" y="46.6">1K</text>
<text x="236.7" y="45.3">GND</text>
<text x="46.9" y="52.9">+3V3</text>
<text x="99" y="52.9">+3V3</text>
<text x="227.3" y="50.4">R7</text>
<text x="227.3" y="52.9">10K</text>
<text x="50.8" y="59.3">R3</text>
<text x="102.9" y="59.3">R4</text>
<text x="211.2" y="57.4">Q1</text>
<text x="32.3" y="64.4">VIN</text>
<text x="36.7" y="60.6">U6</text>
<text x="50.8" y="61.8">470K</text>
<text x="84.3" y="64.4">VIN</text>
<text x="88.8" y="60.6">U7</text>
<text x="102.9" y="61.8">10K</text>
<text x="192.2" y="62.5">Q2</text>
<text x="226.7" y="61.8">C13</text>
<text x="254.7" y="63.7">TP3</text>
<text x="22.1" y="69.4">GND</text>
<text x="32.3" y="69.4">GND</text>
<text x="39" y="66.9">VOUT</text>
<text x="74.2" y="69.4">GND</text>
<text x="84.3" y="69.4">GND</text>
<text x="91.1" y="66.9">VOUT</text>
<text x="194.8" y="72">GND</text>
<text x="226.7" y="66.9">C</text>
<text x="231.1" y="66.9">D1</text>
<text x="231.7" y="72">D</text>
<text x="241.2" y="66.9">R9</text>
<text x="241.3" y="69.4">15</text>
<text x="32.5" y="73.3">HT7027A-1</text>
<text x="84.6" y="73.3">HT7024A-1</text>
<text x="249.6" y="73.3">C14</text>
<text x="258.5" y="74.5">D2</text>
<text x="241.9" y="78.3">2200u/25V</text>
<text x="246.9" y="83.4">GND</text>
<text x="31" y="88.5">GND</text>
<text x="112.3" y="88.5">GND</text>
<text x="257.8" y="87.2">5K49</text>
<text x="257.8" y="84.7">R10</text>
<text x="34.3" y="94.8">R24</text>
<text x="115.6" y="94.8">R20</text>
<text x="34.3" y="97.4">10K</text>
<text x="37.4" y="99.9">R25</text>
<text x="58" y="100.9" transform="rotate(-90 58 100.9)">VCC</text>
<text x="59.1" y="96.1">U5</text>
<text x="115.6" y="97.4">10K</text>
<text x="118.7" y="99.9">R21</text>
<text x="139.3" y="100.9" transform="rotate(-90 139.3 100.9)">VCC</text>
<text x="140.3" y="96.1">U4</text>
<text x="257.8" y="99.9">3K48</text>
<text x="257.8" y="97.4">R11</text>
<text x="37.4" y="102.5">10K</text>
<text x="37.4" y="107.5">R27</text>
<text x="48.8" y="102.5">FI</text>
<text x="62.9" y="102.5">FO</text>
<text x="71.8" y="103.7">C24</text>
<text x="118.7" y="107.5">R22</text>
<text x="118.7" y="102.5">10K</text>
<text x="130" y="102.5">FI</text>
<text x="144.2" y="102.5">FO</text>
<text x="153" y="103.7">C23</text>
<text x="254.5" y="106.3">GND</text>
<text x="37.4" y="110.1">10K</text>
<text x="48.8" y="110.1">BI</text>
<text x="58" y="113.8" transform="rotate(-90 58 113.8)">GND</text>
<text x="62.7" y="110.1">BO</text>
<text x="71.8" y="108.8">C</text>
<text x="118.7" y="110.1">10K</text>
<text x="130" y="110.1">BI</text>
<text x="139.3" y="113.8" transform="rotate(-90 139.3 113.8)">GND</text>
<text x="144" y="110.1">BO</text>
<text x="153" y="108.8">C</text>
<text x="34.3" y="115.2">R26</text>
<text x="34.3" y="117.7">10K</text>
<text x="57.8" y="116.4">RZ7899</text>
<text x="115.6" y="115.2">R23</text>
<text x="115.6" y="117.7">10K</text>
<text x="139.1" y="117.1">RZ7899</text>
<text x="253.9" y="115.8">+3V3</text>
<text x="31" y="124.1">GND</text>
<text x="48.9" y="125.3">C20</text>
<text x="55.1" y="121.5">GND</text>
<text x="112.3" y="124.1">GND</text>
<text x="130.2" y="125.3">C19</text>
<text x="136.4" y="121.5">GND</text>
<text x="257.8" y="125.3">R29</text>
<text x="48.9" y="130.4">C</text>
<text x="62.9" y="129.1">OUT4</text>
<text x="65.6" y="126.6">J4</text>
<text x="130.2" y="130.4">C</text>
<text x="144.2" y="129.1">OUT3</text>
<text x="146.8" y="126.6">J3</text>
<text x="257.8" y="127.9">100K</text>
<text x="46.2" y="135.5">GND</text>
<text x="127.5" y="135.5">GND</text>
<text x="31" y="139.3">GND</text>
<text x="112.3" y="139.3">GND</text>
<text x="34.3" y="145.6">R16</text>
<text x="34.3" y="148.2">10K</text>
<text x="59.1" y="146.9">U3</text>
<text x="115.6" y="145.6">R12</text>
<text x="115.6" y="148.2">10K</text>
<text x="140.3" y="146.9">U2</text>
<text x="182.2" y="148.2">OUT</text>
<text x="183.7" y="145.6">J5</text>
<text x="248.3" y="149.5">C3</text>
<text x="37.4" y="150.7">R17</text>
<text x="37.4" y="153.3">10K</text>
<text x="48.8" y="153.3">FI</text>
<text x="58" y="151.7" transform="rotate(-90 58 151.7)">VCC</text>
<text x="62.9" y="153.3">FO</text>
<text x="71.8" y="154.5">C22</text>
<text x="118.7" y="150.7">R13</text>
<text x="118.7" y="153.3">10K</text>
<text x="130" y="153.3">FI</text>
<text x="139.3" y="151.7" transform="rotate(-90 139.3 151.7)">VCC</text>
<text x="144.2" y="153.3">FO</text>
<text x="153" y="154.5">C21</text>
<text x="240.7" y="150.7">D5</text>
<text x="240.7" y="153.3">D</text>
<text x="248.3" y="154.5">C</text>
<text x="257.8" y="153.3">200K</text>
<text x="257.8" y="150.7">R28</text>
<text x="37.4" y="158.3">R19</text>
<text x="37.4" y="160.9">10K</text>
<text x="48.8" y="160.9">BI</text>
<text x="62.7" y="160.9">BO</text>
<text x="71.8" y="159.6">C</text>
<text x="118.7" y="158.3">R15</text>
<text x="118.7" y="160.9">10K</text>
<text x="130" y="160.9">BI</text>
<text x="144" y="160.9">BO</text>
<text x="153" y="159.6">C</text>
<text x="34.3" y="166">R18</text>
<text x="57.8" y="167.9">RZ7899</text>
<text x="58" y="164.6" transform="rotate(-90 58 164.6)">GND</text>
<text x="115.6" y="166">R14</text>
<text x="139.1" y="167.9">RZ7899</text>
<text x="139.3" y="164.6" transform="rotate(-90 139.3 164.6)">GND</text>
<text x="236.7" y="162.2">GND</text>
<text x="34.3" y="168.5">10K</text>
<text x="55.1" y="172.3">GND</text>
<text x="115.6" y="168.5">10K</text>
<text x="136.4" y="172.3">GND</text>
<text x="31" y="174.9">GND</text>
<text x="48.9" y="176.1">C18</text>
<text x="62.9" y="179.9">OUT2</text>
<text x="65.6" y="177.4">J2</text>
<text x="112.3" y="174.9">GND</text>
<text x="130.2" y="176.1">C17</text>
<text x="144.2" y="179.9">OUT1</text>
<text x="146.8" y="177.4">J1</text>
<text x="48.9" y="181.2">C</text>
<text x="130.2" y="181.2">C</text>
<text x="46.2" y="186.3">GND</text>
<text x="127.5" y="186.3">GND</text>
</g>
<g font-size="1.8" fill="#a90000">
<text x="215.6" y="28.6" transform="rotate(-90 215.6 28.6)">3</text>
<text x="48.8" y="30.2">2</text>
<text x="61.5" y="30.2">3</text>
<text x="220" y="31.5">1</text>
<text x="55.6" y="36.3" transform="rotate(-90 55.6 36.3)">1</text>
<text x="215.6" y="36.3" transform="rotate(-90 215.6 36.3)">2</text>
<text x="196.6" y="59.1" transform="rotate(-90 196.6 59.1)">3</text>
<text x="215.6" y="54" transform="rotate(-90 215.6 54)">2</text>
<text x="220" y="56.9">1</text>
<text x="29.8" y="63.2">2</text>
<text x="45" y="65.8">1</text>
<text x="81.8" y="63.2">2</text>
<text x="97.1" y="65.8">1</text>
<text x="200.9" y="62">1</text>
<text x="215.6" y="61.7" transform="rotate(-90 215.6 61.7)">3</text>
<text x="29.8" y="68.3">3</text>
<text x="81.8" y="68.3">3</text>
<text x="196.6" y="66.7" transform="rotate(-90 196.6 66.7)">2</text>
<text x="56.9" y="96" transform="rotate(-90 56.9 96)">4</text>
<text x="138.2" y="96" transform="rotate(-90 138.2 96)">4</text>
<text x="46.3" y="101.3">1</text>
<text x="66.6" y="101.3">5</text>
<text x="127.6" y="101.3">1</text>
<text x="147.9" y="101.3">5</text>
<text x="46.3" y="109">2</text>
<text x="66.6" y="109">7</text>
<text x="127.6" y="109">2</text>
<text x="147.9" y="109">7</text>
<text x="56.9" y="116.3" transform="rotate(-90 56.9 116.3)">3</text>
<text x="138.2" y="116.3" transform="rotate(-90 138.2 116.3)">3</text>
<text x="72.3" y="125.5">1</text>
<text x="153.6" y="125.5">1</text>
<text x="72.3" y="128">2</text>
<text x="153.6" y="128">2</text>
<text x="190.4" y="134.4">1</text>
<text x="190.4" y="136.9">2</text>
<text x="190.4" y="139.4">3</text>
<text x="190.4" y="142">4</text>
<text x="56.9" y="146.8" transform="rotate(-90 56.9 146.8)">4</text>
<text x="138.2" y="146.8" transform="rotate(-90 138.2 146.8)">4</text>
<text x="190.4" y="144.5">5</text>
<text x="190.4" y="147.1">6</text>
<text x="190.4" y="149.6">7</text>
<text x="46.3" y="152.1">1</text>
<text x="66.6" y="152.1">5</text>
<text x="127.6" y="152.1">1</text>
<text x="147.9" y="152.1">5</text>
<text x="190.4" y="152.1">8</text>
<text x="190.4" y="154.7">9</text>
<text x="46.3" y="159.8">2</text>
<text x="66.6" y="159.8">7</text>
<text x="127.6" y="159.8">2</text>
<text x="147.9" y="159.8">7</text>
<text x="189.8" y="157.2">10</text>
<text x="56.9" y="167.1" transform="rotate(-90 56.9 167.1)">3</text>
<text x="138.2" y="167.1" transform="rotate(-90 138.2 167.1)">3</text>
<text x="72.3" y="176.3">1</text>
<text x="72.3" y="178.8">2</text>
<text x="153.6" y="176.3">1</text>
<text x="153.6" y="178.8">2</text>
</g>
<g font-size="1.8" fill="#725600">
<text x="137.2" y="62">File:</text>
<text x="142.4" y="62">uC_EM78P469.kicad_sch</text>
</g>
<g font-size="1.8" fill="#989898">
<text x="248.9" y="140.6">SW_RA</text>
<text x="248.9" y="138">SW6</text>
<text x="257.8" y="138">R30</text>
<text x="257.8" y="140.6">R</text>
</g>
<g font-size="1.4" fill="#006464">
<text x="208.3" y="33.7">NPN_{BEC}</text>
<text x="208.4" y="59.1">PNP_{BEC}</text>
<text x="189.3" y="64.2">NPN_{BEC}</text>
<text x="258.4" y="76.9">BZV55B7V5</text>
</g>
<g font-size="1.4" fill="#0000c2">
<text x="243.7" y="31.6">&lt;&lt;</text>
<text x="101.8" y="47.5">(falling</text>
<text x="108.3" y="47.5">edge</text>
<text x="116.4" y="47.5">interrupt)</text>
<text x="262.8" y="70.3">7-19V</text>
<text x="261.5" y="74.8">(U_{Z}=7.5V)</text>
<text x="259.6" y="91.3">&gt;&gt;</text>
<text x="225.8" y="142.7">Rain</text>
<text x="230.1" y="142.7">Sensor</text>
</g>
</svg>
